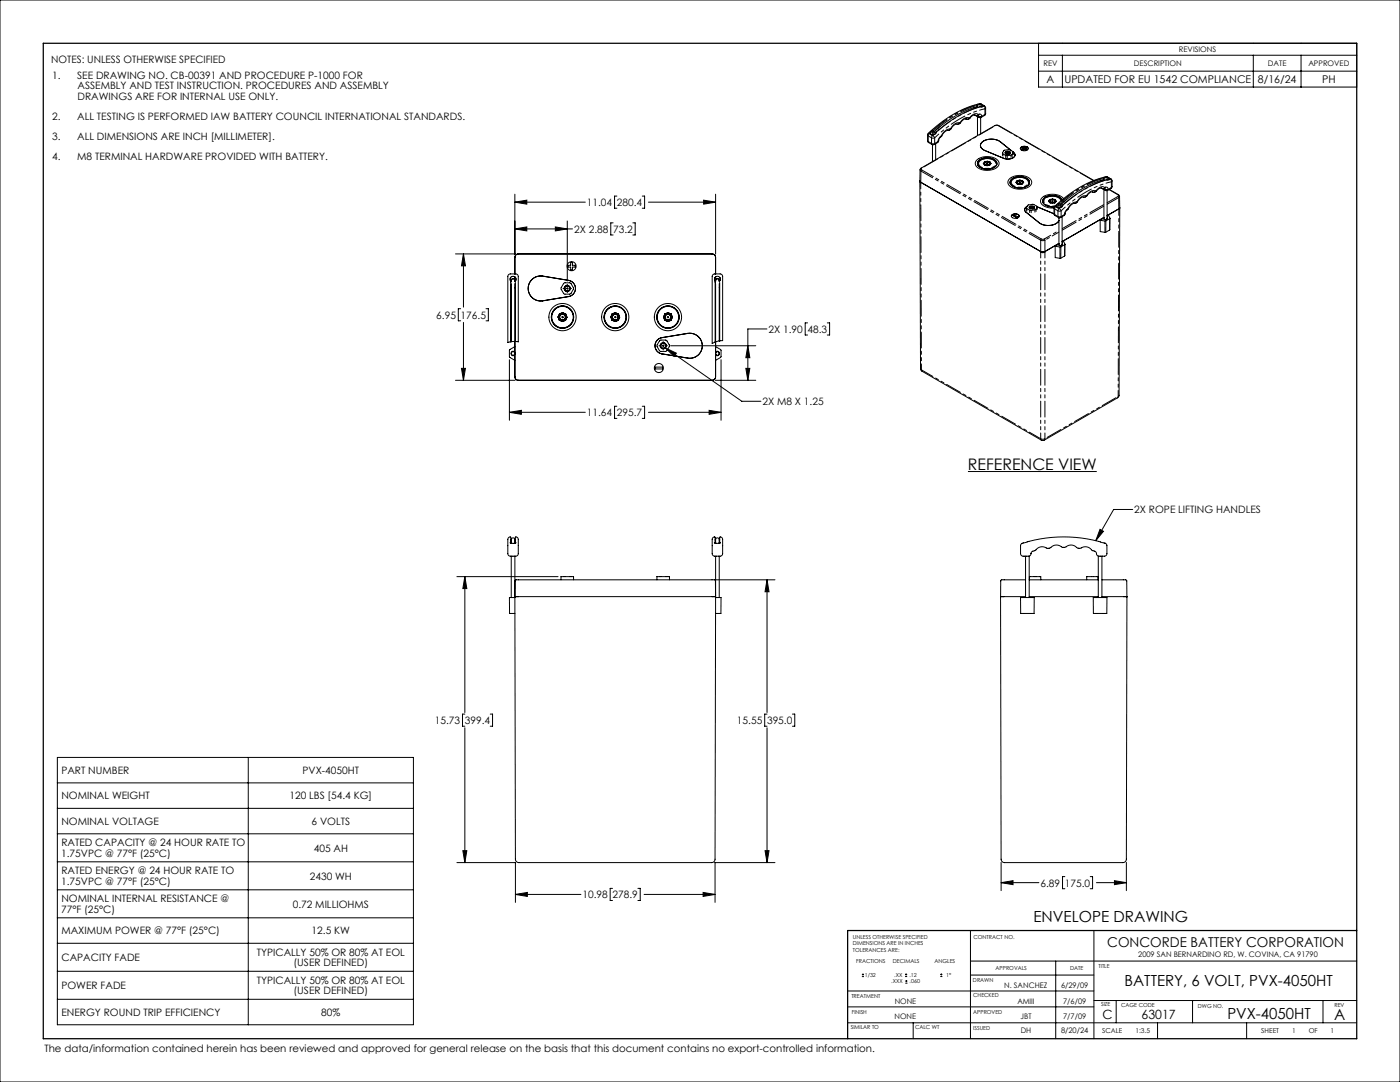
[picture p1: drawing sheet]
<svg xmlns="http://www.w3.org/2000/svg" width="559mm" height="432mm" viewBox="0 0 559 432" stroke-linecap="round" stroke-linejoin="round" font-family="sans-serif">
<g fill="none" stroke="#000" stroke-width=".4">
<path d="M0 0h558.8v431.8h-558.8zM414.5 17.3h127v17.4h-127zM414.5 22h127M414.5 28.4h127M424.1 22v12.7M500.3 22v12.7M519.3 22v12.7M371.4 53.2l.1 .4M371.5 53.5l1 .3M372.2 57.8v6.7M373.4 53.1l-.9 .7M373.4 53.1h.1"/>
<path d="M373.5 57.3v6.5M385.6 47.5h.1M389 45.9l.7 .3 .8-.1M389.2 45.9l-1 .2-1.4 1.3-1.1 .1M389.6 46.2l1.7 .8 2-1.3v-3l-1.8-1.3a40.9 40.9 0 0 0-21.3 12.4l.1 2.8 2 1.2 2.1-1 .5-1.4 .9-1a3.6 3.6 0 0 1 2.9-2.4l.7-.4a3.6 3.6 0 0 1 2.7-2l1.1-.4a3.8 3.8 0 0 1 2.4-1.7M390.2 46.5v7.6M390.2 42.9l-.4-.1a36.7 36.7 0 0 0-16.8 10l-.5 1M390.5 46.1h.1M391.3 58v.2M391.4 46.9v6.5M391.6 42.6h.1M391.6 42.6a41 41 0 0 0-18.2 10.5"/>
<path d="M392.2 42.4l-.6 .2M392.2 42.4h.1M397.1 50.1l-29.6 17.1-.3 .5v4.6l.3 .4M397.1 50.1h1.5l38 21.9M397.1 50.1h.2M407.4 58.9a1.8 1.8 0 0 1 3 .5 1.8 1.8 0 0 1-3.1-.3zM407.7 58.9l.7 .4-.7 .4M407.7 58.9v.1M407.7 59.7l.5 .3M407.7 59.7l.5 .2M408.2 59.9v.1M408.8 59.5l.7 .5"/>
<path d="M408.8 59.5l-.6 .5M408.8 59.5v.1M409.5 59.9v.1M410 59.7l-.5 .3M410 59.7h.1M410 58.7l.4 .6M410 58.7a1.91 1.91 0 0 0-2.7 .6M410 58.9l-.7 .4 .7 .4M410 58.9l-.5-.3-.7 .4-.6-.4-.5 .3M410 58.9v.1M205.5 77.5v23.9M246.2 78.3h-.9v4.8h.9"/>
<path d="M256.4 78.3h.9v4.8h-.9M280.9 79.9l4.7 .8-4.7 .8zM285.6 77.5v23.9M367.2 72.3l.3 75.3 .5 .5 48.1 27.7 .7-.2 29.3-16.9 .5-.7 .3-75.1M367.2 72.2l.3 .5M367.5 72.7l47.9 27.7M389.9 63.9a6.6 6.6 0 0 1 8.7 .5 2.44 2.44 0 0 1-2.2 3.2 5.9 5.9 0 0 1-7.1-1.9l.1-1.1zM390.3 65.4l-.1 .3M390.3 65.4v.4M390.3 65.4v.1M390.6 64.2a5.2 5.2 0 0 1 7.2 .6 2.52 2.52 0 0 1-2.8 2.6 3.9 3.9 0 0 1-4.9-2.2zM390.8 64a5.3 5.3 0 0 1 7 .7 2.4 2.4 0 0 1-2.7 2.7 4 4 0 0 1-5-2.1z"/>
<path d="M393 65.2l.2 .7 .1-.2M393 65.2l.3 .5M393 64.6l-.5 .6 .4 .7 1.1 .2M393 64.6v.3M393 64.9l-.4 .5M393.3 65.7l.7 .2M393.3 64.8l-.3 .4M394 65.4h.1M394 65.9v.2M394.1 65.4h.1M394.1 64.6l-1.1 .3M394.1 64.6l1 .3"/>
<path d="M394.1 64.3l-1.1 .3M394.1 64.3l1 .3M394.1 64.3v.3M394.8 65.7l-.8 .2M394.8 64.8l.3 .5M395.1 65.3l-.3 .7v-.3M395.1 65.3l-.3 .4M395.1 64.9l.4 .5M395.1 64.6l.5 .7-.5 .6-1.1 .2M395.1 64.6v.3M397.8 65.4a4.1 4.1 0 0 0-5.8-1.8l-1.2 .7-.5 1.2M397.8 65.4v.4"/>
<path d="M397.8 65.4v.3M400.1 61.2v.9M400.6 60.1l2.2-.4 1.6 1-.6 1.1-2.1 .4-1.5-.9zM401.3 61l.1 .3M401.3 60.9a.97 .97 0 0 1 1-.5 .97 .97 0 0 1 .8 .9l-.2 .2M401.3 60.6a1.22 1.22 0 0 1 2 .5 1.24 1.24 0 0 1-2.1-.3zM401.5 61.4l.7-.2 .8 .2M401.6 61.4l1.3 .1M401.7 60.8l-.3 .2v.3M401.7 60.8l-.3 .3 .2 .3M401.7 60.8h1.1l.3 .5a.9 .9 0 0 0-.8-.6 .9 .9 0 0 0-.8 .6l.8-.3 .8 .3a1.02 1.02 0 0 0-1.7 .1M401.8 61.5h.9"/>
<path d="M402.6 61.3l-1 .1M402.9 71.4a6.6 6.6 0 0 1 8.7 .5 2.44 2.44 0 0 1-2.2 3.3 5.9 5.9 0 0 1-7-2v-1.1zM403 60.7a.86 .86 0 0 0-1-.3 .86 .86 0 0 0-.6 .9M403.3 73v.3M403.3 73h.1M403.3 73l-.1 .2M403.6 71.7a5.2 5.2 0 0 1 7.2 .6 2.52 2.52 0 0 1-2.8 2.6 3.9 3.9 0 0 1-4.8-2.2zM403.7 60.1l-4.4-3.5a5.8 5.8 0 0 0-7.9 .9 2.18 2.18 0 0 0 1.8 2.6l7.4 3.1a3.4 3.4 0 0 0 4.5-1.2l-.1-.6-.6-.7v.9M403.8 71.5a5.3 5.3 0 0 1 7 .7 2.4 2.4 0 0 1-2.7 2.7 4 4 0 0 1-4.9-2.1zM405.1 61.8v.2M406 72.7l.2 .8 .1-.3M406 72.7l.3 .5"/>
<path d="M406 72.1l-.5 .6 .4 .7 1.1 .2M406 72.1v.3M406 72.4l-.4 .5M406 72.4l1.1-.3 1.1 .4M406.3 73.2l.7 .2M406.3 72.3l-.3 .4M407 72.9h.1M407 73.4v.2M407.1 72.9h-.1M407.1 72.9h.1M407.1 71.9l-1.1 .2M407.1 71.9l1.1 .2"/>
<path d="M407.1 71.9v.2M407.8 73.2l-.8 .2M407.8 72.3l.3 .5M408.1 72.8l-.3 .7v-.3M408.1 72.8l-.3 .4M408.2 72.5l.3 .4M408.2 72.1l.4 .7-.5 .6-1.1 .2M408.2 72.1v.4M410.8 72.9a4 4 0 0 0-5.3-2 2.47 2.47 0 0 0-2.2 2.1M410.8 72.9v.1M410.8 73v.3M410.8 73l.1 .2"/>
<path d="M416.7 79.2a5.2 5.2 0 0 1 7.2 .6 4.9 4.9 0 0 0-7.7 .1 2.66 2.66 0 0 0 3.1 2.6h1.6a3.7 3.7 0 0 1-4.7-2.4zM419 79.6l-.5 .7 .4 .6 1.1 .3M419 79.6v.3M419 79.9l-.4 .5M419.3 79.9h-.3M419.3 79.8l-.3 .5M420.1 79.7l-.8 .1M420.1 79.7l.7 .2 .3 .4M420.1 79.4l-1.1 .2M420.1 79.4l1.1 .3M420.1 79.4v.3M420.9 79.9l.3 .1"/>
<path d="M421.2 80l.3 .4M421.2 79.7l.4 .6-.5 .6-1.1 .3M421.2 79.7v.3M423.7 80a4.7 4.7 0 0 0-7.3 0l-.1 .5M424.5 79.3a6.3 6.3 0 0 0-9.1 .3 2.65 2.65 0 0 0 2.6 3.2l2.7 .2M436.1 76.6h.1M436.1 76.6a2.72 2.72 0 0 0-2.4 1.7l-.6 .3a2.74 2.74 0 0 0-3.1 2l-.6 .5a3.3 3.3 0 0 0-3.1 2.4l-1 1-.4 1.4-1.8 1-2-.9-.4-.7M439.5 75l.7 .3 .7-.1M439.6 75.1l-1 .2-1.3 1.2-1.2 .1M440.1 75.3l1.7 .8 2-1.3v-3l-1.9-1.2a28.7 28.7 0 0 0-13.5 5.8l-5.5 4.2-2 1.8-.2 .6M440.6 75.6v11.9M440.7 72l-.5-.1a36.7 36.7 0 0 0-16.8 10l-.4 1"/>
<path d="M441 75.2h-.1M441.9 76.1v11.2M442.1 71.7h.1M442.1 71.7a41 41 0 0 0-18.2 10.6M442.7 71.6l-.6 .1M442.7 71.6h.1M442.8 75.6l3.7 2.2 .4 .6M446.9 78.4v4.4M205.5 91.4l4.8-.8v1.6zM205.5 80.7l4.8-.8v1.6zM205.5 91.4h23M205.5 80.7h28.1"/>
<path d="M221.7 90.6l4.7 .8-4.7 .8zM226.4 88.2v24M244.7 88.9h-.9v4.9h.9M252.6 88.9h.9v4.9h-.9M258.8 80.7h26.8M403.7 86.3a1.87 1.87 0 0 1 3.1 0M403.8 85.9a1.8 1.8 0 0 1 3 .5 1.8 1.8 0 0 1-3.1-.3zM404.1 85.8l1.8 1.2M404.1 85.8l1.8 1.1M404.1 85.8l.5-.2 1.8 1M405.9 86.9v.1M406.4 86.6l-.5 .4"/>
<path d="M406.4 86.6v.1M409 83.7v.1M409.7 83v.9M409.9 82.4a1.24 1.24 0 0 0-.9 1 1.24 1.24 0 0 0 .5 1.2l5.3 4.3M410.2 82l2.2-.5 1.6 1.1-.6 1.1-2.1 .3-1.6-.9zM410.9 82.5a1.22 1.22 0 0 1 2 .4 1.24 1.24 0 0 1-2.2-.3zM411 83.1a1.02 1.02 0 0 1 1.7 .1M411 83.1a.98 .98 0 0 1 1.7 0M412.4 83.3h-1.2h1.1M412.5 83.3a.76 .76 0 0 0-.7-1 .76 .76 0 0 0-.8 .9l.2 .1M412.6 83.2a1.14 1.14 0 0 0-1.6 0l.7-.2 .8 .2M412.7 82.5l.1 .3"/>
<path d="M412.7 82.5l-.2 .8M412.7 82.5l.1 .4M412.8 82.9l-.3 .4M414 83.4v-.9l6.7 2.8M416.3 80.5v.4M416.3 80.5l-.1 .2M419 80.3l.3 .7M419 80.3l.3 .4M419.3 80.7v.3M419.3 80.7l.7 .2M420.1 80.4h.1M420 80.9v.3"/>
<path d="M420.7 83v2.3M420.8 80.7l-.8 .2M421.1 80.3l-.3 .7v-.3M421.1 80.3l-.3 .4M421.9 82.3l.1 .4M422 82.6l1 .3M422.6 86.9l.1 .1M422.6 86.9h.1M422.7 88a5.7 5.7 0 0 1-7.9 .9M422.7 88a5.8 5.8 0 0 1-7.9 .9M422.7 86.9v10.9M422.7 97.1l-5.6 3.3"/>
<path d="M423.9 82.3l-.9 .6M423.9 82.2v.1M423.9 96.7l.6-.4 .5 1.3-1.7 1-2.1-.3M423.9 97.3a.64 .64 0 0 1-.5 .7 .64 .64 0 0 1-.7-.6l-1.5 .9M423.9 86.5v11.2M425.1 97.5l-.1 4.6-1.7 1-2.1-.3v-4.5M440.6 86.8l-16.7 9.6M441.9 86.9a.64 .64 0 0 1-.6 .7 .64 .64 0 0 1-.7-.5l-1.5 .8M441.9 86.3l.6-.3 .5 1.1M443 87.1l-1.7 1.1-2.2-.3M443 87.1v4.6l-1.7 1-2.2-.3v-4.5M446.6 83.3l-4.7 2.8"/>
<path d="M446.9 82.8l-.3 .5M181.8 101.3h23.8M185 101.3l.8 4.8h-1.6zM185 101.3v21.3M203.7 111.9l.4 .4-.5-1 .6-.9a1.14 1.14 0 0 1 1.5 .3 1.14 1.14 0 0 1-.2 1.6M203.9 110.6l-.3 .9 .3 1.2v23.7M204.1 113.2v23.2M204.1 112v.3M205.5 111.8a.74 .74 0 0 0-.8-.7 .74 .74 0 0 0-.6 .9M205.5 110.5v1.5M205.5 113.2v23.1M205.5 110.5v1.8"/>
<path d="M205.7 110.6l.2 1.3M205.7 112.7v23.6M205.8 111.9l-.3 .4a.75 .75 0 0 0-.6-.9 .75 .75 0 0 0-.8 .6M206.9 101.3l-.9 .3-.5 .8v6.9M206.9 101.3h77.4M206.9 101.3a1.36 1.36 0 0 0-1.4 1.4v6.6M212.1 111.8l1.7-1.2 2.1-.5 11.1 1.8a3.3 3.3 0 0 1 2.7 3.2 3.3 3.3 0 0 1-2.7 3.2l-10.4 1.7a5 5 0 0 1-5.2-2.5 5 5 0 0 1 .7-5.7zM224.7 115.1h.8M225.3 115l.1 .7 .7 .5M225.4 115.1a.98 .98 0 0 1 1-1 .98 .98 0 0 1 1 1 .98 .98 0 0 1-.9 1M225.6 114.3a1.07 1.07 0 0 1 1.7 0 1.07 1.07 0 0 1-.3 1.6 1.07 1.07 0 0 1-1.5-.6l-.1-.2 .2 .6 .6 .6a1.13 1.13 0 0 1-.6-2zM226 115.1h.9"/>
<path d="M226.4 113.4v.9M226.4 114.7v.9M226.4 116v.8M227.3 115.1h.8M227.8 104.8h.7v1.1h1.1v.7h-1.1v1.1h-.7v-1.1h-1.1v-.7h1.1zM284.2 101.3a1.36 1.36 0 0 1 1.4 1.4M284.3 101.3l1 .6 .3 .8M285.3 111.9l.3 .4M285.4 110.6l-.2 .9 .2 1.2v23.8M285.6 113.2v23.3M285.6 111.8a.74 .74 0 0 1 .9-.7 .74 .74 0 0 1 .6 .9M285.6 102.7v6.6"/>
<path d="M285.6 110.5v1.8M285.6 109.3h.1M285.6 112.3l-.4-1 .5-.9a1.14 1.14 0 0 1 1.6 .3 1.14 1.14 0 0 1-.2 1.6M287.1 113.2v22.9M287.1 112a.75 .75 0 0 0-.9-.7 .75 .75 0 0 0-.6 1M287.3 110.6l.1 1.3M287.3 112.7v23.3M287.4 111.9l-.3 .4v-.3M415.4 100.4h1.7M415.4 100.4l.8 .2 .9-.2M183.9 123.2h-1v4.8h1M185 128.7v23.1"/>
<path d="M194 123.2h.9v4.8h-.9M204.1 136.4h-.2M205.5 136.3l-1.4 .1M205.5 136.3h.2M205.5 136.3v14.1l.3 .8 1.1 .6M205.5 138.3l-2.2 1.5 .1 2.7 2.1 1.3M205.5 136.3v14.1a1.36 1.36 0 0 0 1.4 1.4M205.7 136.3l1.2 .1v-26.1l-.7-.9-2.5-.1-.7 .3-.3 .7v26.4l1.2-.3M222.8 126.5l.4 1.3M222.8 126.5h.1M223.2 127.8l1.3 .5M223.2 127.8h.1"/>
<path d="M223.3 126.5l.3 .9M223.3 126.5h.1M223.3 125.3l-.5 1.2M223.3 125.3h.1M223.6 127.4l.9 .4M223.6 127.4h.1M223.7 125.7l-.4 .8M223.7 125.7h.1M224.5 128.3h.1M224.5 127.8h.1M224.6 125.3l-.9 .4M224.6 125.3l.8 .4"/>
<path d="M224.6 125.3h.1M224.6 124.8l1.2 .5M224.6 124.8l-1.3 .5M224.6 124.8h.1M225.4 127.4h.1M225.4 127.4l-.9 .4M225.4 125.7l.3 .9M225.4 125.7h.1M225.7 127.8h.1M225.7 127.8l-1.2 .5M225.7 126.6h.1M225.7 126.6l-.3 .8"/>
<path d="M225.8 125.3l.5 1.3M225.8 125.3h.1M226.3 126.6h.1M226.3 126.6l-.6 1.2M243.8 126.5l.5 1.3M243.8 126.5h.1M244.3 127.8l1.2 .5M244.3 127.8h.1M244.3 126.5h.1M244.3 126.5l.4 .9M244.3 125.3l-.5 1.2M244.3 125.3h.1"/>
<path d="M244.7 127.4l.8 .4M244.7 127.4h.1M244.7 125.7h.1M244.7 125.7l-.4 .8M245.5 128.3h.1M245.5 127.8h.1M245.6 125.3h.1M245.6 125.3l.8 .4M245.6 125.3l-.9 .4M245.6 124.8l1.2 .5M245.6 124.8l-1.3 .5M245.6 124.8h.1"/>
<path d="M246.4 127.4h.1M246.4 127.4l-.9 .4M246.4 125.7h.1M246.4 125.7l.4 .9M246.8 127.8h.1M246.8 127.8l-1.3 .5M246.8 126.6h.1M246.8 126.6l-.4 .8M246.8 125.3l.5 1.3M246.8 125.3h.1M247.3 126.6h.1M247.3 126.6l-.5 1.2"/>
<path d="M262.2 135.9l2-1.2 10.3-1.6a5 5 0 0 1 5.8 4.9 5 5 0 0 1-5.8 4.9l-10.3-1.7a3.3 3.3 0 0 1-2-5.3zM263 138h.8M264.3 138h.8M264.7 137a.98 .98 0 0 0-1 1 .98 .98 0 0 0 1 1 .98 .98 0 0 0 1-1M264.7 137a1.09 1.09 0 0 0-.8 1.5 1.09 1.09 0 0 0 1.6 .5 1.09 1.09 0 0 0 .2-1.7l-.8-.5 .7 .6 .1 .6M264.7 137a.98 .98 0 0 1 1 1M264.7 136.3v.8M264.7 137.5v.9M264.7 138.9v.8M264.8 126.5l.5 1.3M264.8 126.5h.1M265 136.9l.8 .9"/>
<path d="M265.3 127.8l1.3 .5M265.3 127.8h.1M265.4 126.5h.1M265.4 126.5l.3 .9M265.4 125.3l-.6 1.2M265.4 125.3h.1M265.6 138h.8M265.6 138.9l4.4 2-.9 1.3zM265.6 138.9l30.5 21.2h7.6M265.7 127.4l.9 .4M265.7 127.4h.1M265.8 125.7h.1"/>
<path d="M265.8 125.7l-.4 .8M266.6 128.3h.1M266.6 127.8h.1M266.6 125.3l-.8 .4M266.6 125.3l.9 .4M266.6 125.3h.1M266.7 124.8l1.2 .5M266.7 124.8l-1.3 .5M266.7 124.8h.1M267.4 127.4h.1M267.5 127.4l-.9 .4M267.5 125.7l.3 .9"/>
<path d="M267.5 125.7h.1M267.7 138h34M267.8 127.8h.1M267.8 127.8l-1.2 .5M267.8 126.6h.1M267.8 126.6l-.3 .8M267.9 125.3l.5 1.3M267.9 125.3h.1M268.4 126.6h.1M268.4 126.6l-.6 1.2M285.6 136.5h-.2M285.6 138.3l2.2 1.5-.1 2.7-2.1 1.3"/>
<path d="M285.6 136.5v13.9M287.1 136.1l-1.5 .3M287.3 136l1.1-.1v-25.6l-.6-.9-2.5-.1-.7 .3-.3 .7v26.8l1.1-.6M287.3 136h-.2M298.5 138l.8 4.7h-1.6zM306.1 131.3h-7.6v20.5M322.3 128.9h-.9v4.8h.9M330.2 128.9h.9v4.8h-.9M181.8 151.8h23.8M184.2 147h1.6l-.8 4.8zM203.3 143.6v24.1M205.5 140.9a.83 .83 0 0 0-1.2-.5 .83 .83 0 0 0-.2 1.2 .83 .83 0 0 0 1.2 .2l.2-.5"/>
<path d="M206.9 151.8h77.4M261.5 146.5h2.9v.7h-2.9zM285.5 151.8h16.2M285.6 150.4a1.36 1.36 0 0 1-1.4 1.4M285.6 150.4l-.5 1.1-.8 .3M285.6 140.9a.83 .83 0 0 1 1.2-.5 .83 .83 0 0 1 .3 1.2 .83 .83 0 0 1-1.3 .2l-.2-.5M287.8 143.6v24.1M297.7 147h1.6l-.8 4.8zM203.3 164.5l4.8-.7v1.5zM203.3 164.5h30.3M246.2 162.1h-.9v4.9h.9M256.4 162.1h.9v4.9h-.9"/>
<path d="M258.8 164.5h29M283 163.8l4.8 .7-4.8 .8zM386.4 188.2h51.4M203.6 216.6l1.7 .2M203.7 216.7h.1M203.9 215.3l.2 .5M204.1 216.7v-.6a.82 .82 0 0 1 .3-1.3 .82 .82 0 0 1 1.1 .7v1.2M205.3 216.8h.1M205.6 215.6l-.1 .2M205.7 216.7v-2.3a.91 .91 0 0 1 1.1 .2 .91 .91 0 0 1 .1 1.1l-.1 5.4-.4 .7-.5 .2-2.4-.1-.6-.4-.2-5.4a1.15 1.15 0 0 1 0-1.2 1.15 1.15 0 0 1 1.1-.5l.1 2.3M205.7 215.3l-.1 .4M205.8 216.7l-.5 .1"/>
<path d="M205.9 216.7h-.1M206 216.6l-.2 .1M285.1 216.6l1.1 .2 1.1-.1M285.3 216.7h.1M285.4 215.3l.2 .5M285.6 216.7v-.6a.82 .82 0 0 1 .4-1.3 .82 .82 0 0 1 1.1 .7v1.2M287.3 216.7v-2.3a.91 .91 0 0 1 1 .2 .91 .91 0 0 1 .1 1.1v5.4l-.4 .7-.6 .2-2.3-.1-.7-.4-.1-5.4a1.15 1.15 0 0 1 0-1.2 1.15 1.15 0 0 1 1.1-.5v2.3M287.3 215.3l-.2 .5M287.4 216.7h.1M287.6 216.6l-.3 .1M407.9 216.8h.1M439.1 211.2l1.3 .8-3 3.8z"/>
<path d="M441.1 216.8l-.3-.1a55 55 0 0 0-32.5 0l-.6 .4-.3 .5 .1 3.9 .7 .4h2.5l.7-.4 .1-.6M441.1 216.8l.7 .8-.2 3.9a2.16 2.16 0 0 1-2.3 .5l-1.2-.2-.5-.9M441.2 216.8h.1M452.1 203.3h-7.6l-7.1 12.5M182.4 230.1h40.3M185.5 230.1l.8 4.8h-1.6zM185.5 230.1v54.3M204.1 222v16.5M205.5 238.1h1.4M205.5 238.1v.4M205.5 238.5l.2 104.4a1.36 1.36 0 0 0 1.4 1.3h76.9a1.36 1.36 0 0 0 1.4-1.3l.2-104.4M205.5 238.5h-2.2l.1 6.3h2.1"/>
<path d="M205.5 222v16.1M206.9 238.1h77.4M206.9 238.1h-1.4l.1-6.3 .3-.4h79.2l.5 .4v6.3M223.9 231.4v-1.3h5v1.3M262.2 231.4v-1.3h5v1.3M284.2 238.1h1.4M284.3 238.1h1.3M285.5 231.4h23.8M285.6 238.5h2.2l-.1 6.3h-2.1M285.6 222v16.5M287.1 222v16.5M306.2 231.4l.7 4.8h-1.5z"/>
<path d="M306.2 231.4v53M399.4 238.1h1.3M399.4 238.1l.2 104.8a1.36 1.36 0 0 0 1.3 1.3h47.3a1.36 1.36 0 0 0 1.4-1.3l.2-104.8M400.7 238.1h8.6M407.3 238.5h5.5l-.1 6.3h-5.3zM409.3 231.4l-9.7 .1-.2 6.6M409.3 222v16.5M410.8 231.4h27.6M410.8 238.1h27.6M410.8 221.9v16.6M410.9 231.4v-1.3h4.5v1.3M411.5 220.9a1.84 1.84 0 0 1 1.7-1.2 3.7 3.7 0 0 1 5-.9l.7-.1a3.8 3.8 0 0 1 5.3-.3h.8a3.8 3.8 0 0 1 5.2 .3l.8 .1a3.8 3.8 0 0 1 5.2 1 1.45 1.45 0 0 1 1.4 1.1"/>
<path d="M411.5 220.9h.1M433.7 231.4v-1.3h4.6v1.3M436.4 238.5h5.4v6.3h-5.4zM437.6 220.9h.1M438.4 221.9v16.6M439.8 231.4l9.7 .1 .3 6.6M439.8 238.1h8.6M439.8 222v16.5M448.4 238.1h1.4M185.5 285h-.9v4.8h.9M185.5 290.4v53.8M195.7 285h.9v4.8h-.9"/>
<path d="M306.2 285h-1v4.8h1M306.2 290.4v53.8M316.3 285h.9v4.8h-.9M22.9 302.3h142.1v106.7h-142.1zM22.9 312.4h142.1M99.1 302.3v106.7M22.9 322.6h142.1M22.9 332.8h142.1M184.7 339.5h1.6l-.8 4.7zM305.4 339.5h1.5l-.7 4.7zM22.9 343.9h142.1M22.9 355.1h142.1"/>
<path d="M182.4 344.2h23.4M205.7 356.9l4.8-.7v1.5zM205.7 344.2v15.9M205.7 356.9h26.2M244.5 354.5h-1v4.9h1M254.6 354.5h.9v4.9h-.9M257.1 356.9h28.3M280.6 356.2l4.8 .7-4.8 .8zM285.3 344.2h24M285.4 344.2v15.9M399.6 352.3l4.7-.8v1.5zM399.6 344.2v11.2"/>
<path d="M399.6 352.3h15.1M425 349.8h-.9v4.9h.9M435.2 349.8h.9v4.9h-.9M437.6 352.3h12M444.8 351.5l4.8 .8-4.8 .7zM449.6 344.2v11.2M22.9 366.3h142.1M22.9 376.4h142.1M387.3 371.3v43.2M436.6 371.3v43.2M22.9 387.6h142.1M22.9 398.8h142.1"/>
<path d="M338.3 395.5h98.3M344 389.7h.9M344 388.9h.9M344.4 388.5v.8M361.2 389.7h.9M361.2 388.9h.9M361.3 392.4h.9M361.3 391.5h.9M361.7 388.5v.8M361.8 391.1v.8M375.3 389.7h.8M375.3 388.9h.8"/>
<path d="M375.7 388.5v.8M387.3 383.5h154.2M387.3 389.1h49.3M421.4 383.5v31M436.6 399.3h104.9M445.5 399.3v8.9M476 399.3v8.9M528.1 399.3v8.9M338.3 401.8h98.3M338.3 408.2h203.2M364.5 408.2v6.3M462 408.2v6.3"/>
<path d="M497.6 408.2v6.3"/>
<circle cx="394" cy="65.2" r=".19"/>
<circle cx="407" cy="72.8" r=".19"/>
<circle cx="420" cy="80.3" r=".19"/>
<circle cx="226.4" cy="115.1" r="2.44"/>
<circle cx="226.4" cy="115.1" r="1.26"/>
<circle cx="228.1" cy="106.2" r="1.81"/>
<circle cx="224.5" cy="126.6" r="4.4"/>
<circle cx="224.5" cy="126.6" r="5.4"/>
<circle cx="224.5" cy="126.6" r=".27"/>
<circle cx="224.5" cy="126.6" r="4.3"/>
<circle cx="245.6" cy="126.6" r="5.4"/>
<circle cx="245.6" cy="126.6" r="4.4"/>
<circle cx="245.6" cy="126.6" r="4.3"/>
<circle cx="245.6" cy="126.6" r=".27"/>
<circle cx="264.7" cy="138" r="1.26"/>
<circle cx="264.7" cy="138" r="2.44"/>
<circle cx="266.6" cy="126.6" r="4.4"/>
<circle cx="266.6" cy="126.6" r=".27"/>
<circle cx="266.6" cy="126.6" r="5.4"/>
<circle cx="266.6" cy="126.6" r="4.3"/>
<circle cx="204.8" cy="141.1" r=".73"/>
<circle cx="263" cy="146.9" r="1.81"/>
<circle cx="286.4" cy="141.1" r=".73"/>
</g>
<g fill="none" stroke="#000" stroke-width=".4" stroke-dasharray="6.3 1.3 1.3 1.3 1.3 1.3">
<path d="M370.2 56.1l.3 .4M370.5 54.2l.4-.9M370.5 56.5l1.3 .8M370.5 54.2v2.3M370.5 54.2l-.3-.3M370.7 56.9l-.2-.4M370.9 53.3l.4 .2M370.9 53.3l-.4-.1M371.2 53.1l.7-1M371.2 53.1l-.3 .2M371.2 53.1l.2 .1M371.3 53.5h.2"/>
<path d="M371.3 53.5l-.1-.4M371.8 55l.4-.9M371.8 55h1.3M371.8 57.3v-2.3M371.8 55l-1.3-.8M371.9 53.8l-.6-.3M371.9 53.8l.3 .3M371.9 53.8h.1M371.9 52.1l.6-.3M371.9 52.1l.2 .3M372 57.7l-.2-.4M372.1 52.8v-.4"/>
<path d="M372.1 52.8l.6-.2M372.1 52.4l-.7 .8M372.2 54.1l.3-.3M372.4 53.8l-.3-1M372.5 51.8l.2 .2M372.5 53.8h.1M372.5 53.8h-.6M372.7 52.6l.3 .2M372.7 52v.6M372.7 52l-.6 .4M372.9 57.7l.2-.4M373.1 55l-.9-.9"/>
<path d="M373.1 57.3l1.3-.8M373.1 55v2.3M373.1 57.3h-1.3M373.6 53.1l-.5 .6-.6 .1M373.6 53.1h-.2M373.9 52.6l-.3 .5M373.9 52.6h-.1M374.2 56.9l.2-.4M374.4 56.5h.1M374.7 56.1l-.3 .4M374.8 51.7l-.6-.3M375.3 54.8v-.3"/>
<path d="M375.3 54.5l.4-.3M375.3 54.5l-.6 .9-.3 1.1M375.4 50.4l-2.7 2.2M375.7 54.5v-.3M375.7 54.2a4.1 4.1 0 0 1 3.4-2.7M375.9 54.2h-.2M378.4 52l.7-.5M379.1 51.5l.4-.2M379.1 51.5l-.1 .4M379.4 51.6l.1-.3M379.5 51.3a3.6 3.6 0 0 1 3.4-2.2M379.6 51.4l-.1-.1"/>
<path d="M382 49.5l.9-.4M382.9 49.1l.4-.3M382.9 49.1l-.2 .4M383.1 49.3l.2-.5M383.3 48.8a3 3 0 0 1 3.4-1.7M383.4 49l-.1-.2M385.6 47.5h.1M385.6 47.5h.6l.5-.4M386.7 47.1l.4-.2M386.7 47.1l-.2 .4M386.8 47.4l.3-.5M387.1 46.9a2.58 2.58 0 0 1 3.4-1.2"/>
<path d="M387.1 47.1v-.2M389 45.9l.3 .2M389.3 46.1l-.1-.2M389.3 46.1h.6l.6-.4M389.3 46.1h.1M389.4 43.2l-.6-.3M389.6 42.8l.2-.1M389.7 41.9l.3-.2M389.8 42.1l-.1-.2M389.8 42.7v-.6M389.8 42.7l.4-.3M389.9 42.8l-.1-.1"/>
<path d="M390 41.7l1.1-.2M390.1 46.2l.5 .2M390.2 41.9v.5M390.2 41.9l-.4 .2M390.2 41.9l-.2-.2M390.2 42.4v.5M390.5 45.7l.4-.1M390.5 45.7l-.4 .5M390.5 46.1l.4-.5M390.6 46.4l-.2-.3M390.6 46.4h1.2M390.6 46.4l-.5-.2"/>
<path d="M390.6 46.4h.1M390.7 46.8l-.1-.4M391 42.6l.1 .1M391.1 41.8l-.9 .1M391.1 41.8v-.3M391.1 41.5l.6 .2M391.4 41.5l-.4-.1M391.4 41.5h-.3M391.4 41.5h.2M391.6 42l-.5-.2M391.6 42l.1-.3M391.6 42.6h.1"/>
<path d="M391.7 42.6l-.6 .1M391.7 41.7l.6 .3M391.7 41.7l-.3-.2M391.8 46.4l1.3-.7M391.8 46.4h.1M391.8 46.4a.74 .74 0 0 0-.9-.8M391.8 46.4h-1.2M391.8 46.4l-.2 .4M392.1 42.3l-.5-.3M392.1 42.3l.2-.3M392.2 42.5l.2-.2M392.2 42.4l-.1-.1"/>
<path d="M392.3 42l.1 .3M392.4 42.3l-.2 .3h-.5M392.4 42.3l.3-.1M392.7 42.2l.3 .1M392.7 42.2l-.4-.2M393.1 43.4l-.4-1.2M393.1 45.7v-2.3M393.1 43.4l.3-.4M393.1 45.7l.3-.4M393.1 45.7l-.1 .4M398.4 50.1h-1.1M398.4 50.1h.2"/>
<path d="M399.3 56.6h.1M367.2 72.5v.3M367.2 72.8l.3 .2M367.5 72.7v.3M367.6 68.3l.3-.5M367.6 68.3l-.1 4.4M367.6 68.3l-.4-.6M367.7 67.1h.2M367.9 67.1l-.3 .4 .3 .3M390.5 66.1l-.2-.6M393.2 60.1h.1M397.8 65.4l-.2 .7"/>
<path d="M400.3 62.3v-.9M400.6 63.2h.1M401.4 63v-.9M402 63.1v-.9M403.5 73.7l-.2-.7M403.5 62.8v-.9M404 62.6v-.9M404.4 61.7v-.9M404.6 60.9h.1M410.8 73l-.2 .7M425.8 79.5l-2.7 2.3M432.5 78.7l.9-.5"/>
<path d="M433.4 78.2l.4-.2M433.4 78.2l-.2 .4M433.6 78.4l.2-.4M433.8 78a3 3 0 0 1 3.4-1.8M433.9 78.1l-.1-.1M436.1 76.6h.1M436.1 76.6l.6 .1 .5-.5M437.2 76.2l.3-.1M437.2 76.2l-.3 .5M437.3 76.5l.2-.4M437.5 76.1a2.58 2.58 0 0 1 3.4-1.3M437.6 76.3l-.1-.2"/>
<path d="M439.5 75l.3 .2M439.8 75.2l-.2-.1M439.8 75.2h.6l.5-.4M439.8 75.2h.1M439.8 72.3l-.5-.3M440.1 71.9l.2-.1M440.2 71l.3-.2M440.3 71.2l-.1-.2M440.3 71.8v-.6M440.3 71.8l.4-.3M440.3 71.9v-.1M440.5 70.8l1.1-.1"/>
<path d="M440.6 75.3l.4 .3M440.7 71.1v.4M440.7 71.1l-.4 .1M440.7 71.1l-.2-.3M440.7 71.5v.5M440.9 74.8l.4-.1M440.9 74.8l-.3 .5M440.9 75.2l.4-.5M441 75.6l-.1-.4M441 75.6h1.3M441 75.6l-.4-.3M441 75.6h.1"/>
<path d="M441.2 76l-.2-.4M441.5 71.8h.1M441.6 71l-.9 .1M441.6 71v-.3M441.6 70.7l.6 .1M441.8 70.6l-.3-.1M441.8 70.6l-.2 .1M441.8 70.6h.3M442.1 71.1l-.5-.1M442.1 71.1l.1-.3M442.1 71.7v.1M442.1 71.8h-.5"/>
<path d="M442.2 70.8l.6 .4M442.2 70.8l-.4-.2M442.3 75.6l1.3-.8M442.3 75.6h.1M442.3 75.6a.74 .74 0 0 0-1-.9M442.3 75.6h-1.3M442.3 75.6l-.2 .4M442.6 71.4l-.5-.3M442.6 71.4l.2-.2M442.7 71.6l.2-.2M442.7 71.6l-.1-.2M442.8 71.2l.1 .2"/>
<path d="M442.9 71.4l-.2 .4h-.6M442.9 71.4h.3M443.2 71.4h.2M443.2 71.4l-.4-.2M443.6 72.5l-.4-1.1M443.6 74.8v-2.3M443.6 72.5l.3-.3M443.6 74.8l.3-.4M443.6 74.8l-.2 .4M446.2 78.4l.3-.3-.3-.4M446.2 77.7l-3.5-2M446.2 78.4l.3 .5"/>
<path d="M446.2 77.7h.2M446.5 78.9l-4.6 2.6M446.9 78.4l-.4 .5M409.5 84.6v.1M409.9 84.2v-.9M411 84.8v-.9M411.6 84.9v-.9M413.1 84.7v-.9M413.5 84.4v-.9M413.9 83.5v-.9M414.8 88.9h.1M415.4 95.8l.3-.4"/>
<path d="M415.7 95.4h1.1M416.5 81.2l-.2-.7M416.8 95.4l.3 .4M417.1 95.8l-.9 .2-.8-.2M417.1 95.8v4.6M420.7 85.3l.3 .3M421 83.4l.4-1M421 85.6l1.3 .8M421 83.4v2.2M421 83.4l-.3-.4M421.1 86l-.1-.4M421.4 82.4l.3 .2"/>
<path d="M421.4 82.4h-.4M421.6 82.2l.8-.9M421.6 82.2l-.2 .2M421.6 82.2l.3 .1M421.7 82.6h.2M421.7 82.6l-.1-.4M422.3 84.1l.4-.9M422.3 84.1h1.2M422.3 86.4v-2.3M422.3 84.1l-1.3-.7M422.4 83l-.7-.4M422.4 83l.3 .2"/>
<path d="M422.4 83v-.1M422.4 81.3l.6-.4M422.4 81.3l.2 .2M422.5 86.8l-.2-.4M422.5 82l.1-.5M422.5 82l.6-.2M422.6 81.5l-.7 .8M422.7 83.2l.3-.2M422.8 82.9l-.3-.9M423 80.9l.1 .2M423 83v-.1M423 83h-.6"/>
<path d="M423.1 81.8l.3 .1M423.1 81.1v.7M423.1 81.1l-.5 .4M423.4 86.8l.1-.4M423.5 80.2a3.7 3.7 0 0 0-4.7-1.8M423.5 84.1l-.8-.9M423.5 86.4l1.4-.8M423.5 84.1v2.3M423.5 86.4h-1.2M424.1 82.2l-.5 .6-.6 .2M424.1 82.2h-.2M424.4 81.7l-.3 .5"/>
<path d="M424.4 81.7h-.1M424.7 86l.2-.4M424.9 85.6h.1M425.1 85.3l-.2 .3M425.3 80.8l-.7-.3M425.8 84v-.3M425.8 83.7l.4-.4M425.8 83.7l-.7 .9-.2 1M426.2 83.6v-.3M426.2 83.3a4.1 4.1 0 0 1 3.4-2.6M426.4 83.3h-.2M428.8 81.2l.8-.5"/>
<path d="M429.6 80.7l.3-.3M429.6 80.7l-.1 .3M429.8 80.8l.1-.4M429.9 80.4a3.6 3.6 0 0 1 3.5-2.2M430.1 80.5l-.2-.1M441 92.7v-4.5M441.4 92.7v-4.5M441.9 80.9l4.3-2.5M442.9 91.8v-4.5M446.6 83.3l-.1-4.4M446.6 83.6l.2-.2M446.6 83.3v.3"/>
<path d="M446.8 83.4l.1-.3M415.4 100.4v.2M415.4 100.6l.4 .2M415.4 100.4v-4.6M415.8 100.8h.4M416.2 100.8h.5M416.7 100.8l.4-.2M417.1 100.4v.2M423.1 103.1v-4.5M423.4 103v-4.5M424.9 102.2l.1-4.6M367.8 147.6l-.4-.5"/>
<path d="M368 148.1l-.2-.5M446.3 158.2l-.2 .5M446.7 157.7l-.4 .5M415.4 175.1l.2 .5M417.1 175.1l-.9 .2-.8-.2M417.1 175.1l-.3 .5"/>
</g>
<path d="M372.5 51.8a45 45 0 0 1 17.2-9.9M389.8 42.1a44.3 44.3 0 0 0-17.1 9.9M391.1 42.7a45 45 0 0 0-17.2 9.9M440.3 71.2a44.3 44.3 0 0 0-17.2 9.9M441.6 71.8a45 45 0 0 0-17.2 9.9M423 80.9a45 45 0 0 1 17.2-9.9" fill="none" stroke="#000" stroke-width=".4" stroke-dasharray="6.3 1.3 1.3 1.3 1.3 1.3" stroke-dashoffset="-.5"/>
<path d="M393.1 43.4a44 44 0 0 0-20 11.6M443.6 72.5a44 44 0 0 0-20.1 11.6M417.1 100.6v74.5M415.4 175.1v-74.5" fill="none" stroke="#000" stroke-width=".4" stroke-dasharray="6.3 1.3 1.3 1.3 1.3 1.3" stroke-dashoffset="4.1"/>
<path d="M392.8 63.4a1.79 1.79 0 0 0-1.8 .9 1.79 1.79 0 0 0 .1 2 4.5 4.5 0 0 0 6.3-.8 3 3 0 0 0-4.1-2.2l-.5 .1M405.8 70.9a1.79 1.79 0 0 0-1.8 .9 1.79 1.79 0 0 0 .2 2 4.5 4.5 0 0 0 6.2-.7 3 3 0 0 0-4.1-2.3l-.5 .1" fill="none" stroke="#000" stroke-width=".4" stroke-dasharray="6.3 1.3 1.3 1.3 1.3 1.3" stroke-dashoffset=".9"/>
<path d="M418.8 78.4a1.79 1.79 0 0 0-1.8 .9 1.79 1.79 0 0 0 .2 2 4.9 4.9 0 0 0 4.1 .8" fill="none" stroke="#000" stroke-width=".4" stroke-dasharray="6.3 1.3 1.3 1.3 1.3 1.3" stroke-dashoffset="5.2"/>
<path d="M416.8 95.4l5.9-3.4" fill="none" stroke="#000" stroke-width=".4" stroke-dasharray="6.3 1.3 1.3 1.3 1.3 1.3" stroke-dashoffset="3.4"/>
<path d="M423.9 91.3l16.7-9.7M440.6 82.2l-16.7 9.7" fill="none" stroke="#000" stroke-width=".4" stroke-dasharray="6.3 1.3 1.3 1.3 1.3 1.3" stroke-dashoffset="-.1"/>
<path d="M367.9 67.8l47.8 27.6M415.4 95.8l-47.8-27.5" fill="none" stroke="#000" stroke-width=".4" stroke-dasharray="6.3 1.3 1.3 1.3 1.3 1.3" stroke-dashoffset="1"/>
<path d="M397.3 50.1l-29.4 17" fill="none" stroke="#000" stroke-width=".4" stroke-dasharray="6.3 1.3 1.3 1.3 1.3 1.3" stroke-dashoffset="-1.1"/>
<path d="M436.5 72.1l-38.1-22" fill="none" stroke="#000" stroke-width=".4" stroke-dasharray="6.3 1.3 1.3 1.3 1.3 1.3" stroke-dashoffset=".3"/>
<path d="M422.7 92.6l-5.6 3.2" fill="none" stroke="#000" stroke-width=".4" stroke-dasharray="6.3 1.3 1.3 1.3 1.3 1.3" stroke-dashoffset="3.2"/>
<path d="M417.1 175.1l29.2-16.9" fill="none" stroke="#000" stroke-width=".4" stroke-dasharray="6.3 1.3 1.3 1.3 1.3 1.3" stroke-dashoffset="-1"/>
<path d="M367.5 73l.3 74.6M446.3 158.2l.3-74.6" fill="none" stroke="#000" stroke-width=".4" stroke-dasharray="6.3 1.3 1.3 1.3 1.3 1.3" stroke-dashoffset="4"/>
<path d="M367.8 147.6l47.6 27.5" fill="none" stroke="#000" stroke-width=".4" stroke-dasharray="6.3 1.3 1.3 1.3 1.3 1.3" stroke-dashoffset="1.1"/>
<path d="M17.3 17.3h524.2v397.2h-524.2zM541.5 371.3h-203.2v43.2" fill="none" stroke="#000" stroke-width=".5"/>
<g fill="#000">
<path d="M439.1 211.2l1.3 .8-3 3.8zM265.6 138.9l4.4 2-.9 1.3z"/>
<path d="M205.7 356.9l4.8-.7v1.5zM280.6 356.2l4.8 .7-4.8 .8zM306.2 231.4l.7 4.8h-1.5zM305.4 339.5h1.5l-.7 4.7zM184.7 339.5h1.6l-.8 4.7zM185.5 230.1l.8 4.8h-1.6zM399.6 352.3l4.7-.8v1.5zM444.8 351.5l4.8 .8-4.8 .7zM203.3 164.5l4.8-.7v1.5zM283 163.8l4.8 .7-4.8 .8zM221.7 90.6l4.7 .8-4.7 .8zM205.5 91.4l4.8-.8v1.6zM205.5 80.7l4.8-.8v1.6zM280.9 79.9l4.7 .8-4.7 .8zM298.5 138l.8 4.7h-1.6zM297.7 147h1.6l-.8 4.8zM185 101.3l.8 4.8h-1.6zM184.2 147h1.6l-.8 4.8z"/>
</g>
<text font-size="6.3" x="386.4" y="187.5">REFERENCE VIEW</text>
<g font-size="6.1">
<text x="412.5" y="367.8">ENVELOPE DRAWING</text>
<text x="448.9" y="393.3">BATTERY, 6 VOLT, PVX-4050HT</text>
<text x="489.9" y="406.6">PVX-4050HT</text>
<text x="532.5" y="407.2">A</text>
</g>
<text font-size="5.4" x="442" y="377.8">CONCORDE BATTERY CORPORATION</text>
<g font-size="5.1">
<text x="440" y="406.7">C</text>
<text x="455.6" y="406.7">63017</text>
</g>
<g font-size="4.2">
<text x="417.7" y="33.2">A</text>
<text x="424.9" y="33.2">UPDATED FOR EU 1542 COMPLIANCE</text>
<text x="502.1" y="33.2">8/16/24</text>
<text x="527.7" y="33.2">PH</text>
</g>
<g font-size="4.1">
<text x="20.5" y="25">NOTES: UNLESS OTHERWISE SPECIFIED</text>
<text x="20.8" y="31.6">1.</text>
<text x="30.8" y="31.6">SEE DRAWING NO. CB-00391 AND PROCEDURE P-1000 FOR</text>
<text x="31" y="35.7">ASSEMBLY AND TEST INSTRUCTION. PROCEDURES AND ASSEMBLY</text>
<text x="31" y="39.7">DRAWINGS ARE FOR INTERNAL USE ONLY.</text>
<text x="20.8" y="47.8">2.</text>
<text x="30.8" y="47.8">ALL TESTING IS PERFORMED IAW BATTERY COUNCIL INTERNATIONAL STANDARDS.</text>
<text x="20.8" y="55.9">3.</text>
<text x="30.8" y="55.9">ALL DIMENSIONS ARE INCH [MILLIMETER].</text>
<text x="20.8" y="64">4.</text>
<text x="30.8" y="64">M8 TERMINAL HARDWARE PROVIDED WITH BATTERY.</text>
<text x="234.2" y="82.2">11.04</text>
<text x="246.2" y="82.2">280.4</text>
<text x="229.1" y="92.9">2X 2.88</text>
<text x="244.7" y="92.9">73.2</text>
<text x="174.1" y="127.2">6.95</text>
<text x="183.9" y="127.2">176.5</text>
<text x="306.7" y="132.8">2X 1.90</text>
<text x="322.3" y="132.8">48.3</text>
<text x="304.3" y="161.6">2X M8 X 1.25</text>
<text x="234.2" y="166.1">11.64</text>
<text x="246.2" y="166.1">295.7</text>
<text x="452.7" y="204.7">2X ROPE LIFTING HANDLES</text>
<text x="173.5" y="288.9">15.73</text>
<text x="185.5" y="288.9">399.4</text>
<text x="294.2" y="288.9">15.55</text>
<text x="306.2" y="288.9">395.0</text>
<text x="24.5" y="308.8">PART NUMBER</text>
<text x="120.8" y="308.8">PVX-4050HT</text>
<text x="24.5" y="319">NOMINAL WEIGHT</text>
<text x="115.5" y="319">120 LBS [54.4 KG]</text>
<text x="24.5" y="329.2">NOMINAL VOLTAGE</text>
<text x="124.4" y="329.2">6 VOLTS</text>
<text x="24.4" y="341.9">1.75VPC @ 77°F (25°C)</text>
<text x="24.5" y="337.8">RATED CAPACITY @ 24 HOUR RATE TO</text>
<text x="125.2" y="339.8">405 AH</text>
<text x="24.4" y="353">1.75VPC @ 77°F (25°C)</text>
<text x="24.5" y="349">RATED ENERGY @ 24 HOUR RATE TO</text>
<text x="123.6" y="351">2430 WH</text>
<text x="415.3" y="353.8">6.89</text>
<text x="425" y="353.8">175.0</text>
<text x="232.5" y="358.5">10.98</text>
<text x="244.5" y="358.5">278.9</text>
<text x="24.4" y="364.2">77°F (25°C)</text>
<text x="24.5" y="360.2">NOMINAL INTERNAL RESISTANCE @</text>
<text x="116.9" y="362.2">0.72 MILLIOHMS</text>
<text x="24.5" y="372.9">MAXIMUM POWER @ 77°F (25°C)</text>
<text x="124.4" y="372.9">12.5 KW</text>
<text x="24.5" y="383.5">CAPACITY FADE</text>
<text x="102.5" y="381.5">TYPICALLY 50% OR 80% AT EOL</text>
<text x="117.2" y="385.5">(USER DEFINED)</text>
<text x="24.5" y="394.7">POWER FADE</text>
<text x="102.5" y="392.7">TYPICALLY 50% OR 80% AT EOL</text>
<text x="117.2" y="396.7">(USER DEFINED)</text>
<text x="24.5" y="405.4">ENERGY ROUND TRIP EFFICIENCY</text>
<text x="128.2" y="405.4">80%</text>
<text x="17.7" y="419.9">The data/information contained herein has been reviewed and approved for general release on the basis that this document contains no export-controlled information.</text>
</g>
<g font-size="3">
<text x="470.6" y="20.9">REVISIONS</text>
<text x="416.5" y="26.5">REV</text>
<text x="452.6" y="26.5">DESCRIPTION</text>
<text x="506.1" y="26.5">DATE</text>
<text x="522.2" y="26.5">APPROVED</text>
<text x="454.3" y="381.7">2009 SAN BERNARDINO RD, W. COVINA, CA 91790</text>
<text x="400.9" y="394.4">N. SANCHEZ</text>
<text x="423.5" y="394.4">6/29/09</text>
<text x="357.1" y="400.5">NONE</text>
<text x="406.1" y="400.5">AMIII</text>
<text x="424.4" y="400.5">7/6/09</text>
<text x="357.1" y="406.7">NONE</text>
<text x="407.3" y="406.7">JBT</text>
<text x="424.4" y="406.7">7/7/09</text>
<text x="407.4" y="412.2">DH</text>
<text x="423.5" y="412.2">8/20/24</text>
</g>
<g font-size="2.7">
<text x="440" y="412.2">SCALE</text>
<text x="453.2" y="412.2">1:3.5</text>
<text x="503.4" y="412.4">SHEET</text>
<text x="515.7" y="412.4">1</text>
<text x="522.3" y="412.4">OF</text>
<text x="531.1" y="412.4">1</text>
</g>
<g font-size="2.2">
<text x="340.4" y="374.5">UNLESS OTHERWISE SPECIFIED</text>
<text x="340.4" y="377.2">DIMENSIONS ARE IN INCHES</text>
<text x="388.6" y="374.7">CONTRACT NO.</text>
<text x="340.4" y="379.8">TOLERANCES ARE:</text>
<text x="341.8" y="384.4">FRACTIONS</text>
<text x="345.2" y="389.7">1/32</text>
<text x="356.3" y="384.4">DECIMALS</text>
<text x="357" y="389.7">.XX</text>
<text x="363" y="389.7">.12</text>
<text x="373" y="384.4">ANGLES</text>
<text x="377.6" y="389.7">1°</text>
<text x="397.4" y="387">APPROVALS</text>
<text x="427.2" y="387.1">DATE</text>
<text x="438.5" y="386.4">TITLE</text>
<text x="355.7" y="392.4">.XXX</text>
<text x="363.1" y="392.4">.060</text>
<text x="388.4" y="391.8">DRAWN</text>
<text x="339.8" y="398.1">TREATMENT</text>
<text x="388.5" y="398">CHECKED</text>
<text x="439.5" y="401.7">SIZE</text>
<text x="447.5" y="402">CAGE CODE</text>
<text x="532.6" y="401.8">REV</text>
<text x="340" y="404.7">FINISH</text>
<text x="388.5" y="404.5">APPROVED</text>
<text x="478.1" y="402.2">DWG NO.</text>
<text x="339.5" y="410.8">SIMILAR TO</text>
<text x="365.2" y="410.7">CALC WT</text>
<text x="388.5" y="410.9">ISSUED</text>
</g>
</svg>
